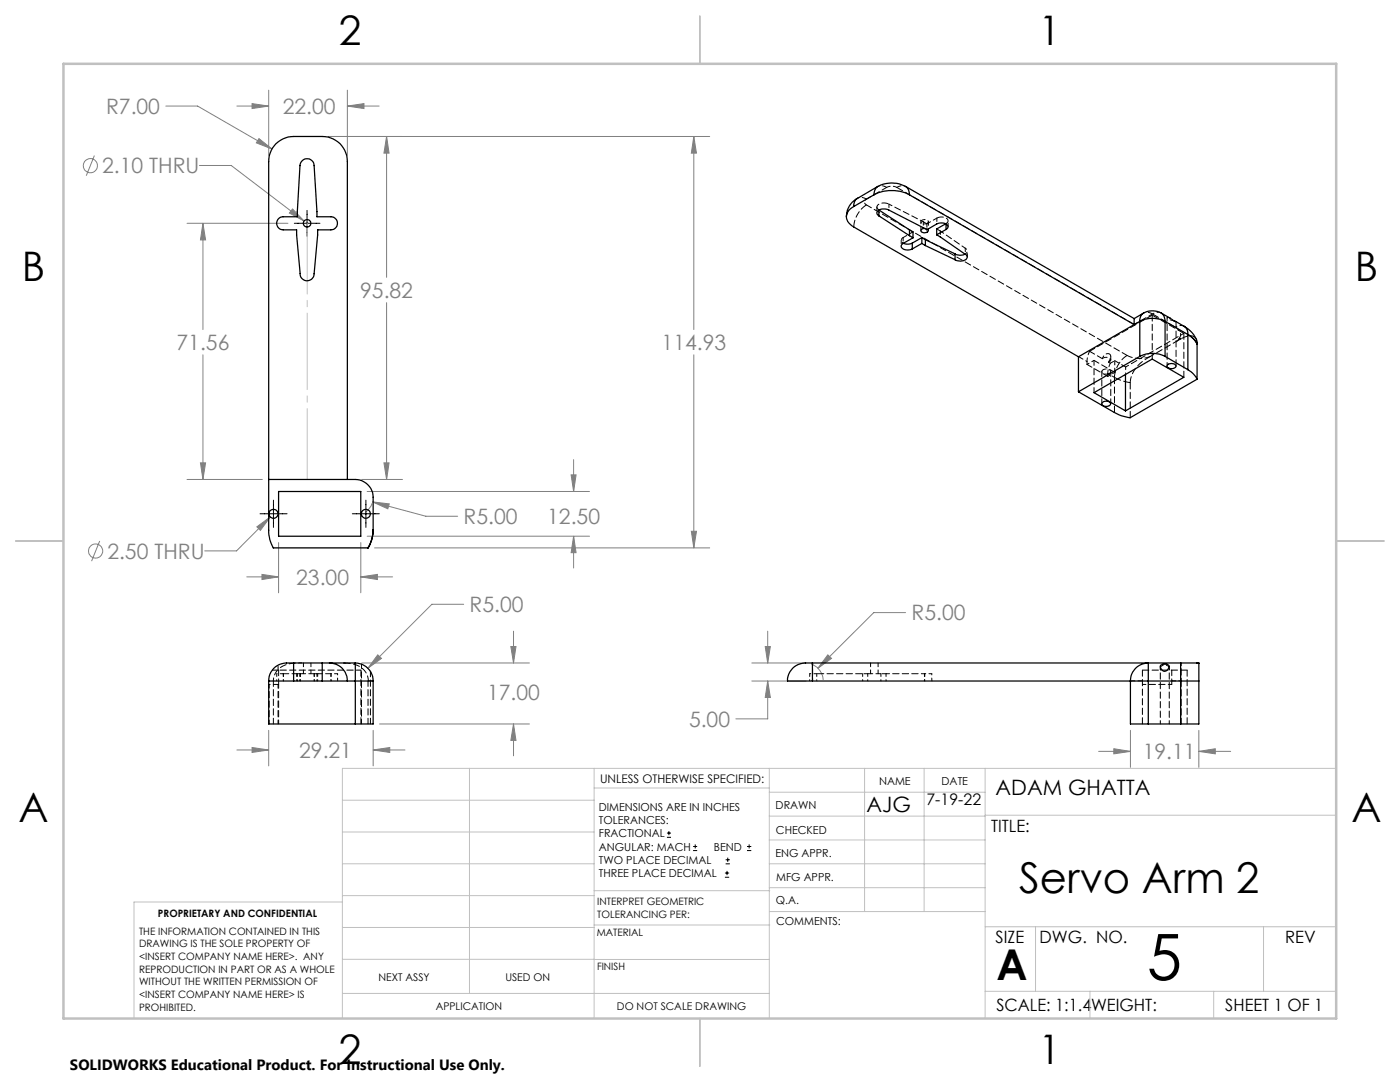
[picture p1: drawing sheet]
<svg xmlns="http://www.w3.org/2000/svg" width="279mm" height="216mm" viewBox="0 0 279 216" stroke-linecap="round" stroke-linejoin="round" font-family="sans-serif">
<g fill="none" stroke="#808080" stroke-width=".2">
<path d="M53.6 18v13M69.3 18v13M18.8 31l-1.6 4.1M33.1 21.2h6.3l14.9 8.5M39.8 33h6.3l14.6 11.1M47.3 21.2h6.3M50.3 20.7l3.3 .5-3.3 .5zM51.7 27.7l2.6 2-3.1-1.2zM65.6 27.2h76M69.3 21.2l3.3-.5v1zM69.3 21.2h6.4M77.2 27.2l.4 3.4h-1z"/>
<path d="M77.2 27.2v28.2M138.5 27.2l.5 3.4h-1zM138.5 27.2v38.6M37.3 44.6h20.2M40.5 44.6l.5 3.3h-1zM40.5 44.6v21.2M58.4 41.7l2.3 2.4-3-1.6zM40.5 70.8v24.9M77.2 60.4v35.3M138.5 70.8v38.5M37.3 95.7h15.1M40 92.4h1l-.5 3.3z"/>
<path d="M72.2 95.7h8.1M73.3 98.1h44.4M76.6 92.4h1l-.4 3.3zM114 94.8h1l-.5 3.3zM114.5 91.7v6.4M19.9 108l-1.6 4M49.2 115.1h6.4M51.3 105.1l2.6-1.9-1.9 2.6zM52.3 114.6l3.3 .5-3.3 .5zM53.9 103.2l-6.7 6.7h-6.3M55.6 108.3v10M72 115.1l3.3-.5v1z"/>
<path d="M72 108.3v10M72 115.1h6.4M73.3 107h44.4M74.3 100.4a3.8 3.8 0 0 1-1.4 1.8M74.4 100.2l3.3 .3-.3 1zM74.4 100.2l10.6 2.8h6.3M74.8 109.3h66.8M114.5 107l.5 3.3h-1zM114.5 107v6.3M138 106h1l-.5 3.3zM72.2 132.3h33.5M75.4 130.7l.7 .7-2.7 1.9z"/>
<path d="M92.5 120.6h-6.3l-12.8 12.7M102 129h1l-.5 3.3zM102.5 125.9v6.4M150 132.3h10.9M150 135.9h10.9M152.7 129h1l-.5 3.3zM153.2 135.9l.5 3.3h-1zM153.2 135.9v7.5h-6.3M153.2 125.9v6.4M161.9 132.5a3.7 3.7 0 0 1 2.4 3.2M165.2 130.7l.7 .7-2.7 1.9zM180.7 122.2h-6.3l-11.2 11.1"/>
<path d="M47.3 149.6h6.3M50.3 149.2l3.3 .4-3.3 .5zM53.6 145.7v7.1M74.5 149.6l3.3-.4v.9zM74.5 145.7v7.1M74.5 149.6h6.3M75.7 144.5h30M102.5 144.5l.5 3.2h-1zM102.5 144.5v6.3M219.3 149.9h6.3M222.3 149.4l3.3 .5-3.3 .5zM225.6 145.7v7.4"/>
<path d="M239.3 149.9l3.2-.5v1zM239.3 145.7v7.4M239.3 149.9h6.3"/>
<circle cx="18" cy="33.1" r="1.4"/>
<circle cx="19.1" cy="110" r="1.42"/>
</g>
<g fill="none" stroke="#000" stroke-width=".2">
<path d="M58.7 44.6h5.2M61.3 42v5.1M54.6 99.8v5.4M73 99.8v5.4M51.9 102.5h5.4M70.3 102.5h5.4M133.1 167.1h.8M133.1 166.2h.8M133.5 165.8v.9M138.3 169.7h.8M138.3 168.9h.8M138.7 168.5v.8"/>
<path d="M144.7 175h.8M144.7 174.2h.8M144.8 172.4h.9M144.8 171.6h.9M145.1 173.8v.8M145.2 171.1v.9M149.1 169.7h.8M149.1 168.9h.8M149.5 168.5v.8"/>
</g>
<path d="M61.3 44.5v51.2" fill="none" stroke="#c0c0c0" stroke-width=".2" stroke-dasharray="15.2 1.3 1.3 1.3" stroke-dashoffset="1.1"/>
<g fill="none" stroke="#c0c0c0" stroke-width=".2">
<path d="M68.3 159.7h50.3M93.7 153.3v44.9M118.6 153.3v49.9M118.6 157.2h34.9M153.5 153.3v49.9M153.5 158.1h43.1M172.5 153.3v28.6M184.4 153.3v28.6M196.6 153.3v49.9M266.7 153.3h-198.4v49.9M68.3 178.7h50.3M68.3 172.4h50.3"/>
<path d="M68.3 166h50.3M68.3 180h-41.6v23.2M118.6 177.7h35M153.5 167.6h43.1M153.5 162.8h43.1M153.5 172.4h43.1M153.5 177.1h43.1M196.6 162.7h70.1M68.3 198.2h85.2M68.3 191.4l85.2 .1M68.3 185.1h50.3M118.6 184.6h35"/>
<path d="M153.6 181.9h43M196.6 197.8h70.1M196.6 184.9h70.1M206.7 184.9v12.9M217.5 197.8v5.4M242.2 197.8v5.4M252.2 184.9v12.9"/>
</g>
<path d="M139.7 3.2v9.5M3.1 107.9h9.6M266.7 107.9h9.5M139.7 203.2v9.6" fill="none" stroke="#c0c0c0" stroke-width=".25"/>
<path d="M12.7 12.7h254v190.5h-254z" fill="none" stroke="#c0c0c0" stroke-width=".5"/>
<path d="M75.4 130.7l-2 2.6 2.7-1.9zM74.5 149.6l3.3-.4v.9zM50.3 149.2l3.3 .4-3.3 .5zM102.5 144.5l.5 3.2h-1zM102 129h1l-.5 3.3zM222.3 149.4l3.3 .5-3.3 .5zM239.3 149.9l3.2-.5v1zM165.2 130.7l-2 2.6 2.7-1.9zM153.2 135.9l.5 3.3h-1zM152.7 129h1l-.5 3.3zM51.3 105.1l.7 .7 1.9-2.6zM58.4 41.7l-.7 .8 3 1.6zM50.3 20.7l3.3 .5-3.3 .5zM69.3 21.2l3.3-.5v1zM114.5 107l.5 3.3h-1zM114 94.8h1l-.5 3.3zM52.3 114.6l3.3 .5-3.3 .5zM72 115.1l3.3-.5v1zM77.2 27.2l.4 3.4h-1zM76.6 92.4h1l-.4 3.3zM138 106h1l-.5 3.3zM138.5 27.2l.5 3.4h-1zM74.4 100.2l3 1.3 .3-1zM51.7 27.7l-.5 .8 3.1 1.2zM40.5 44.6l.5 3.3h-1zM40 92.4h1l-.5 3.3z" fill="#808080"/>
<g fill="none" stroke="#000" stroke-width=".25">
<path d="M60.4 32a1.38 1.38 0 0 1 1.5-.2 1.38 1.38 0 0 1 .8 1.3l.6 10.2h2.7a1.31 1.31 0 0 1 1.3 1.3 1.31 1.31 0 0 1-1.3 1.3h-2.6l-.7 8.7a1.39 1.39 0 0 1-1.4 1.4 1.39 1.39 0 0 1-1.4-1.4l-.7-8.7h-2.7a1.31 1.31 0 0 1-1.3-1.3 1.31 1.31 0 0 1 1.3-1.3h2.8l.6-10.2 .1-.6zM171.1 39.6a4.1 4.1 0 0 0-2.2 3.7M171.1 39.6l-.5 .6-.2 1M174.4 38.9a7.8 7.8 0 0 1 7.1 0M174.4 38.9l-4 2.3M175.2 37.2a5.9 5.9 0 0 1 5.6 0l45.5 26.4M175.2 37.2l-.6 .7-.2 1M175.2 37.2l-4.1 2.4M180.7 37.2l.6 .7 .2 1M181.5 38.9l44.8 25.9M170.4 41.2a2.11 2.11 0 0 0-1.5 1.8 2.11 2.11 0 0 0 1.1 2l45.2 26.2M175.4 43.1a.68 .68 0 0 1-.4-.8 .68 .68 0 0 1 .8-.5h1.4l7.8 4.1 1.9-1.2a1.69 1.69 0 0 1 2.3 .5l-.1 .3-.3 .3"/>
<path d="M175.4 43.1l6.1 3.9M175.4 43.1v-1.2l6.1 4M181.5 47l.7 .4M181.5 45.9l.7 .4v1.1M181.5 45.9v1.1M182.1 48.5l-.8 .2-1-.2M182.1 48.5v1.2M182.2 47.4l-2 1.2a.62 .62 0 0 0-.3 .7 .62 .62 0 0 0 .5 .5l.9 .1 .8-.2M184 48.6l-1.9 1.1M184 48.6l.7 .4M184 47.4l.7 .4M184 47.4l-1.9 1.1"/>
<path d="M184 47.4v1.2M184.5 45.6a.48 .48 0 0 0-.6 .1 .48 .48 0 0 0 0 .6 .76 .76 0 0 0 .8 .2 .76 .76 0 0 0 .5-.6l-.1-.1M184.7 49l5.9 2.8M184.7 47.8l5.9 2.9M184.7 47.8v1.2M186.9 46.8l5.7 3.9a.62 .62 0 0 1 .4 .7 .62 .62 0 0 1-.5 .5l-.8 .2-1.1-.3M188.7 44.7l-1.8 1v1.1M188.8 45.8l-1.9 1M188.8 44.7v1.1M190.6 50.7a2.04 2.04 0 0 0 2 0M190.6 50.7v1.1M215.2 71.2v7"/>
<path d="M218.3 78.4l11.6-6.8 6.4 3.7-11.7 6.7zM224.6 74.7v7.3M226.3 63.6v1.2M226.3 64.8l-11.1 6.4M227.5 71.1a5.6 5.6 0 0 1 5 0M227.5 64.1a5.6 5.6 0 0 1 5 0M227.5 64.1v7M227.5 71.1l-12.3 7.1M227.5 64.1l-1.2 .7M228.2 62.5a3.7 3.7 0 0 1 3.6 0M228.2 62.5l-.6 .6-.1 1M228.2 62.5l-1.9 1.1"/>
<path d="M231.8 62.5l2.5 1.6 .4 .1-.4-.2M231.8 62.5l.5 .6 .2 1M232.5 64.1v7M232.5 71.1l4.6 2.7M232.5 64.1l4.6 2.6M233.2 72.7a.94 .94 0 0 1 1.5 .5 1.14 1.14 0 0 1-1.8-.1zM234.6 64.1l1.7 1M236.3 65.1a4.6 4.6 0 0 1 2.6 3.6M236.3 65.1l.6 .7 .2 .9M237.1 73.8a4.4 4.4 0 0 1 1.8 1.9M237.1 66.7a4.4 4.4 0 0 1 1.8 2M237.1 66.7a4.3 4.3 0 0 1 1.8 2"/>
<path d="M237.1 66.7v7.1M238.9 75.7l-13.4 7.7a8 8 0 0 1-3.1-1.1l-7.2-4.1M238.9 68.7v7M238.9 68.7h.1M53.6 95.7h17.3a3.6 3.6 0 0 1 3.6 3.5v6.5M55.6 98.1h16.4v8.9h-16.4zM69.3 95.7v-63.5a4.9 4.9 0 0 0-5-5h-5.7a4.9 4.9 0 0 0-5 5v73.6a6.6 6.6 0 0 0 .9 3.5h19a6.9 6.9 0 0 0 1-3.6M220 80.3a1.07 1.07 0 0 1 1.7 .3 1 1 0 0 1-1.8 0zM74.5 105.7a7 7 0 0 1-1.1 3.6M53.6 135.9h5M53.6 135.9v8.6h17.3M58.6 132.3h-.3a4 4 0 0 0-4.6 3.1l-.1 .5"/>
<path d="M58.6 132.3v3.6M58.6 132.3h5.7M58.6 135.9h5.7M64.3 132.3v3.6M64.3 132.3h1.5M64.3 135.9h5M65.8 132.3a3.6 3.6 0 0 1 3.5 3.6M65.8 132.3h5.1M69.3 135.9h1.6M70.9 132.3v3.6M70.9 135.9h3.6M70.9 132.3a3.6 3.6 0 0 1 3.6 3.6"/>
<path d="M70.9 135.9v8.6M74.5 135.9v8.6h-3.6M162.1 132.3v3.6M162.1 132.3h-.2a4 4 0 0 0-4.7 3.1v.5h4.9M162.1 132.3h73.5M162.1 135.9h63.5M225.6 135.9a3.5 3.5 0 0 1 3.6-3.6v3.6M225.6 135.9h3.6M225.6 135.9v8.6h3.6M229.2 135.9h6.4M229.2 135.9v8.6M231.6 132.8l1-.3a.59 .59 0 0 1 .7 .7 .87 .87 0 0 1-1.1 .7 .87 .87 0 0 1-.6-1.1z"/>
<path d="M235.6 132.3v3.6M235.6 132.3h3.3M235.6 135.9h3.7M235.6 135.9v8.6M238.9 132.3h.4M239.3 132.3v3.6M239.3 135.9v8.6h-3.7M229.2 144.5h6.4"/>
<circle cx="61.3" cy="44.5" r=".75"/>
<circle cx="54.6" cy="102.5" r=".89"/>
<circle cx="73" cy="102.5" r=".89"/>
</g>
<g fill="none" stroke="#000" stroke-width=".2" stroke-dasharray="1.3 .6" stroke-dashoffset=".7">
<path d="M172.9 40.9a.62 .62 0 0 1-.4-.6 .62 .62 0 0 1 .4-.6M180.2 47.4a.58 .58 0 0 0-.3 .6 .58 .58 0 0 0 .4 .5M185.1 44.6a.44 .44 0 0 0 .1-.6 .44 .44 0 0 0-.6-.2 .48 .48 0 0 0-.6 .1 .48 .48 0 0 0-.1 .6l.6 .2 .6-.1M192.6 50.7a.61 .61 0 0 0 .5-.6 .61 .61 0 0 0-.5-.6M220 71.6a1.03 1.03 0 0 1 1.6-.8 1.46 1.46 0 0 1-.4 1.5M224.6 73.2v1.5M54.6 135.9a3.9 3.9 0 0 1 4.2-3.6h1.4M55.2 134.4v1.5M56.5 134.4v1.5M56.5 134.4h-1.3M59.2 134.4v1.5M59.4 134.4v1.5"/>
<path d="M59.9 134.4v1.5M62.7 134.4v1.5M63.3 134.4v1.5M63.4 134.4v1.5M66.1 134.4v1.5M67.4 134.4h-1.3M67.4 135.9v-1.5M161.6 134.4v1.5M163 134.4v1.5M163 134.4h-1.4M172.2 134.4v1.5M173.2 134.4v1.5"/>
<path d="M175.8 134.4v1.5M176.8 134.4v1.5M184.5 134.4v1.5M184.6 134.4v1.5M186 134.4h-1.4M186 135.9v-1.5"/>
</g>
<path d="M172.9 39.7l4.1-2.3M220 71.6a1.09 1.09 0 0 1 1.7 .2l-.2 .3-.3 .2M229.5 71.1a5.7 5.7 0 0 1-4.6-.2M234.6 65.3a1.52 1.52 0 0 1 .8 2.2M54.6 135.9v8.5M55.6 136.6v-2.9M59.4 134.4h-2.9M62.7 134.4h-2.8M66.1 134.4h-2.8M233.9 136.6v-2.9M73.4 144.4v-8.5M235.7 144.4v-8.5" fill="none" stroke="#000" stroke-width=".2" stroke-dasharray="1.3 .6" stroke-dashoffset=".2"/>
<g fill="none" stroke="#000" stroke-width=".2" stroke-dasharray="1.3 .6">
<path d="M175.4 41.9h.1M188.7 44.6h.1M188.8 44.6v.1M216.9 72.1v.6M221.1 75.1v-.6M221.2 72.3l.4 .2M225.6 76.4v7M234.7 73v-8.8M235.3 67.6l.2 .1M235.3 67.6l-.4 .5M235.4 67.5l.3 .1M235.4 67.5l-.1 .1"/>
<path d="M235.5 67.7l.2-.1M222.4 82.3v-7M59.9 134.4h-.5M63.3 134.4h-.6M68.5 132.3h.1M68.6 132.3h.3M68.8 132.3h.1M72 133.7v10.7M228 133.7v10.7M231.6 133.7a.89 .89 0 0 1 .7-1 .89 .89 0 0 1 1 .6v.4M236.9 133.7v10.7M236.9 133.7h-8.9"/>
</g>
<g fill="none" stroke="#000" stroke-width=".2" stroke-dasharray="1.3 .6" stroke-dashoffset=".5">
<path d="M177 37.4a2.23 2.23 0 0 1 2 0M192.6 49.5l-4.9-3.4M216.9 72.1l.2-1 .3-1M221.6 72.5l.9-.5M221.6 72.5l-.4 1-.1 1M53.7 136.6v7.8M55.5 133.7v-1M55.6 136.6v7.8M60.6 132.3v2.1M62.1 134.4v-2.1M73.4 135.9h1.1M173.2 134.4h-1"/>
<path d="M173.7 132.3v2.1M175.2 134.4v-2.1M176.8 134.4h-1M55.5 144.4v-7.8"/>
</g>
<path d="M216.9 72.1l-1.6-.9M53.6 136.6h2" fill="none" stroke="#000" stroke-width=".2" stroke-dasharray="1.3 .6" stroke-dashoffset="1"/>
<path d="M182.2 46.3l-2 1.1M185 44.7l-.7-.5M187 43.5l-2 1.2M187.7 46.1l-.8-.4M222.5 74.3v-2.3M226.4 64.7l3.6-2.1M234.3 64a1.31 1.31 0 0 1-1.3-.7l.6 .2M234.9 68.1l-5.4 3M234.9 68.1l.6-.4M72 133.7h-17.7M72.1 132.5v11.9M228 135.9h-2.4" fill="none" stroke="#000" stroke-width=".2" stroke-dasharray="1.3 .6" stroke-dashoffset=".4"/>
<path d="M185.1 45.7l-.6-.1M218.3 71.9v6.4M219.9 74.1v6.5M221.4 74.5a.48 .48 0 0 0 .2-.6 .48 .48 0 0 0-.6-.3 .76 .76 0 0 0-1.1 .7 1.21 1.21 0 0 0 1.5 .2M221.7 71.8v-.7M222.5 72l2.1 1.2M221.7 80.6v-6.5M68.9 132.3a4.1 4.1 0 0 1 4.6 3.3v.3M175.8 134.4h-2.6" fill="none" stroke="#000" stroke-width=".2" stroke-dasharray="1.3 .6" stroke-dashoffset=".3"/>
<path d="M216.9 72.7l4.2 2.4M217.4 70.1l2.6 1.5M218.3 71.9l4.2 2.4M224.9 70.9l-52-30M225.6 76.4a6.5 6.5 0 0 1 3.9-5.3M230 62.9v8.7M230 62.9l-12.6 7.2M236.3 66.5v8.8M73.9 144.4v-10.5" fill="none" stroke="#000" stroke-width=".2" stroke-dasharray="1.3 .6" stroke-dashoffset=".1"/>
<g fill="none" stroke="#000" stroke-width=".2" stroke-dasharray="1.3 .6" stroke-dashoffset=".6">
<path d="M175 41.3v1.2M177.4 40.7v1.2M179.9 47.9v1.2M180.2 47.4v1.2M184.3 44.2l-6.9-3.5M184.3 44.2v1.2M185 44.7v1.1M187 43.5v1.2M187.7 46.1v1.2M189.2 45.2v-1.1M192.6 49.5v1.2M193.1 51.3v-1.2"/>
<path d="M224.6 73.2l11.7-6.7M232.9 63.4v9.6M184.6 134.4h-7.8M228 136.6h5.9M231.6 133v11.4M233.4 144.4v-11.4"/>
</g>
<path d="M179 37.4l47.4 27.3M170.4 45.3a5.6 5.6 0 0 1 2.5-4.4M188.8 44.6a.61 .61 0 0 0 .4-.7 .61 .61 0 0 0-.6-.5l-.8-.1-.8 .2M222.4 75.3a5.6 5.6 0 0 1 2.5-4.4M225.6 76.4a9.3 9.3 0 0 1-3.2-1.1M230 62.6l4.6 2.7M172.2 134.4h-9.2" fill="none" stroke="#000" stroke-width=".2" stroke-dasharray="1.3 .6" stroke-dashoffset="-.1"/>
<path d="M216.9 72.7l1.4-.8M221.1 75.1l1.4-.8M222.4 75.3l-1.3-.8M162.2 135.9v-3.6M235.7 135.9v-3.6" fill="none" stroke="#000" stroke-width=".2" stroke-dasharray="1.3 .6" stroke-dashoffset=".8"/>
<path d="M171.1 39.5l.9-.1 .9 .3M175.2 37.2l.8-.1 1 .3M180.8 37.2l-.9-.1-.9 .3M183.8 44.2v1.8M185.3 46v-1.8M228.2 62.5l.8-.2 1 .3M230 62.6l1-.3 .8 .2M234.6 65.3l.9-.4 .9 .2M235.6 135.9h-1.7" fill="none" stroke="#000" stroke-width=".2" stroke-dasharray="1.3 .6" stroke-dashoffset=".9"/>
<path d="M177.4 40.7a1.76 1.76 0 0 0-2.4 .6l.1 .3 .3 .3M235.7 67.6l.6-.3a1.68 1.68 0 0 1 2.5 .5M236.3 66.5l-6.3-3.6" fill="none" stroke="#000" stroke-width=".2" stroke-dasharray="1.3 .6" stroke-dashoffset="-.2"/>
<text font-size="12.7" x="228.9" y="195.5">5</text>
<g font-size="8.5">
<text x="203.4" y="178.1">Servo Arm 2</text>
<text x="198.9" y="195.5">A</text>
</g>
<g font-size="8.1">
<text x="67.6" y="8.9">2</text>
<text x="207.3" y="8.9">1</text>
<text x="4.4" y="56.2">B</text>
<text x="270.4" y="56.2">B</text>
<text x="3.7" y="164.1">A</text>
<text x="269.7" y="164.1">A</text>
<text x="67.6" y="212.4">2</text>
<text x="207.3" y="212.4">1</text>
</g>
<g font-size="4.2" fill="#808080">
<text x="21.2" y="22.8">R7.00</text>
<text x="56.4" y="22.8">22.00</text>
<text x="20.4" y="34.6">2.10 THRU</text>
<text x="71.9" y="59.4">95.82</text>
<text x="35.2" y="69.9">71.56</text>
<text x="132" y="69.9">114.93</text>
<text x="92.5" y="104.6">R5.00</text>
<text x="109.2" y="104.6">12.50</text>
<text x="21.4" y="111.5">2.50 THRU</text>
<text x="59.1" y="116.7">23.00</text>
<text x="93.7" y="122.2">R5.00</text>
<text x="181.9" y="123.8">R5.00</text>
<text x="97.2" y="139.8">17.00</text>
<text x="137.5" y="145">5.00</text>
<text x="59.7" y="151.2">29.21</text>
<text x="228.1" y="151.5">19.11</text>
</g>
<g font-size="4.2">
<text x="172.9" y="162">AJG</text>
<text x="198.7" y="158.6">ADAM GHATTA</text>
</g>
<g font-size="3.4">
<text x="197.8" y="166">TITLE:</text>
<text x="198.7" y="188.1">SIZE</text>
<text x="207.5" y="188.1">DWG. NO.</text>
<text x="256.5" y="188.2">REV</text>
<text x="198.8" y="201.7">SCALE: 1:1.4</text>
<text x="217.7" y="201.8">WEIGHT:</text>
<text x="244.5" y="201.7">SHEET 1 OF 1</text>
</g>
<text font-size="3.2" x="184.9" y="160.7">7-19-22</text>
<text font-size="3" x="14" y="213.5">SOLIDWORKS Educational Product. For Instructional Use Only.</text>
<text font-size="2.4" x="119.8" y="156.2">UNLESS OTHERWISE SPECIFIED:</text>
<g font-size="2.2">
<text x="119.5" y="161.8">DIMENSIONS ARE IN INCHES</text>
<text x="154.8" y="161.4">DRAWN</text>
<text x="175.4" y="156.6">NAME</text>
<text x="187.9" y="156.7">DATE</text>
<text x="119.5" y="164.4">TOLERANCES:</text>
<text x="119.5" y="167.1">FRACTIONAL</text>
<text x="154.9" y="166.3">CHECKED</text>
<text x="119.5" y="169.7">ANGULAR: MACH</text>
<text x="119.5" y="172.4">TWO PLACE DECIMAL</text>
<text x="142.5" y="169.7">BEND</text>
<text x="154.8" y="171">ENG APPR.</text>
<text x="119.5" y="175">THREE PLACE DECIMAL</text>
<text x="154.9" y="175.7">MFG APPR.</text>
<text x="154.9" y="180.4">Q.A.</text>
<text x="154.9" y="184.6">COMMENTS:</text>
</g>
<g font-size="2.1">
<text x="75.5" y="195.7">NEXT ASSY</text>
<text x="100.9" y="195.7">USED ON</text>
<text x="86.9" y="201.5">APPLICATION</text>
<text x="123.1" y="201.6">DO NOT SCALE DRAWING</text>
</g>
<g font-size="2">
<text x="31.5" y="182.9">PROPRIETARY AND CONFIDENTIAL</text>
<text x="119.2" y="180.6">INTERPRET GEOMETRIC</text>
<text x="119.2" y="183.1">TOLERANCING PER:</text>
<text x="27.8" y="186.5">THE INFORMATION CONTAINED IN THIS</text>
<text x="27.8" y="189">DRAWING IS THE SOLE PROPERTY OF</text>
<text x="27.8" y="191.6">&lt;INSERT COMPANY NAME HERE&gt;. ANY</text>
<text x="119.1" y="186.7">MATERIAL</text>
<text x="27.8" y="194.1">REPRODUCTION IN PART OR AS A WHOLE</text>
<text x="27.8" y="196.6">WITHOUT THE WRITTEN PERMISSION OF</text>
<text x="119.1" y="193.5">FINISH</text>
<text x="27.8" y="199.1">&lt;INSERT COMPANY NAME HERE&gt; IS</text>
<text x="27.8" y="201.7">PROHIBITED.</text>
</g>
</svg>
